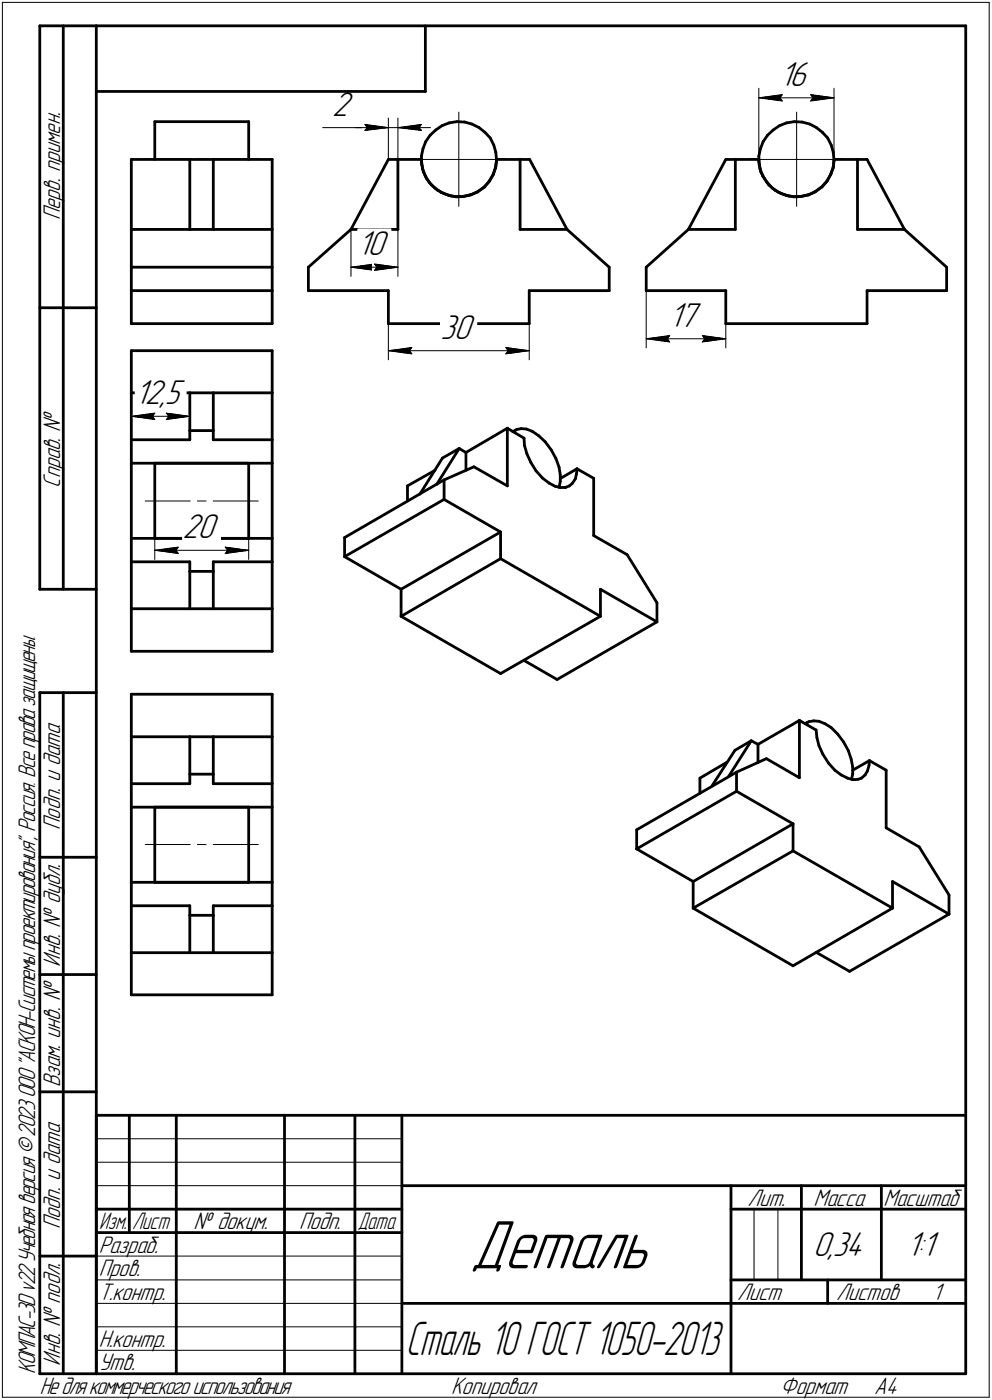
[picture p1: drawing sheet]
<svg xmlns="http://www.w3.org/2000/svg" width="211mm" height="298mm" viewBox="0 0 211 298" stroke-linecap="round" stroke-linejoin="round" font-family="sans-serif">
<g fill="none" stroke="#000" stroke-width=".59">
<path d="M8.5 5.5v120zM8.5 5.5h12zM13.5 5.5v120zM20.5 5.5v287zM20.5 5.5h185zM20.5 19.5h70zM90.5 5.5v14zM205.5 5.5v287zM27.9 34h12.5zM27.9 34v14.9zM32.9 25.9h20zM32.9 25.9v8.1z"/>
<path d="M40.4 34h5zM40.4 34v14.9zM45.4 34h12.5zM45.4 34v14.9zM52.9 25.9v8.1zM57.9 34v14.9zM82.6 34h2.1zM82.6 34l-7.9 14.9zM84.7 34h5zM84.7 34v14.9zM89.7 34.4l.2 1.6zM89.7 34v.4z"/>
<path d="M89.7 33.3v1.7zM89.7 35l.4 1.6zM89.9 36l.6 1.5zM90 31.7l-.3 1.6zM90.1 36.6l.7 1.4zM90.5 37.5l.9 1.4zM90.6 30.1l-.6 1.6zM90.8 38l1 1.4zM91.4 38.9l1.1 1.1zM91.5 28.8l-.9 1.3zM91.5 28.8l1.2-1.1zM91.8 39.4l1.2 1.1z"/>
<path d="M92.7 27.7l1.4-.9zM94.1 26.8l1.5-.6zM95.6 26.2l1.6-.3zM97.2 25.9l1.7 .1zM98.9 26l1.5 .4zM100.4 26.4l1.5 .8zM101.9 27.2l1.3 1zM103.2 28.2l1.1 1.2zM104.1 38.7l-1.1 1.2zM104.1 38.5l-1 1.3zM104.3 29.4l.8 1.5zM104.9 37.3l-.8 1.4z"/>
<path d="M105 37.1l-.9 1.4zM105.1 30.9l.4 1.5zM105.4 35.7l-.5 1.6zM105.5 35.6l-.5 1.5zM105.5 32.4l.2 1.7zM105.7 34h5zM105.7 34l-.2 1.6zM105.7 34.1l-.3 1.6zM110.7 34v14.9zM110.7 34h2zM112.7 34l7.9 14.9zM154.4 34h2.1z"/>
<path d="M154.4 34l-7.9 14.9zM156.5 34h5zM156.5 34v14.9zM161.5 34.4l.2 1.6zM161.5 34v.4zM161.5 33.3v1.7zM161.5 35l.4 1.6zM161.7 36l.6 1.5zM161.8 31.7l-.3 1.6zM161.9 36.6l.7 1.4zM162.3 37.5l.9 1.4zM162.4 30.1l-.6 1.6z"/>
<path d="M162.6 38l1 1.4zM163.2 38.9l1.1 1.1zM163.3 28.8l-.9 1.3zM163.3 28.8l1.2-1.1zM163.6 39.4l1.2 1.1zM164.5 27.7l1.4-.9zM165.9 26.8l1.5-.6zM167.4 26.2l1.6-.3zM169 25.9l1.7 .1zM170.7 26l1.6 .4zM172.3 26.4l1.4 .8zM173.7 27.2l1.3 1z"/>
<path d="M175 28.2l1.1 1.2zM175.9 38.7l-1.1 1.2zM176 38.5l-1.1 1.3zM176.1 29.4l.8 1.5zM176.7 37.3l-.8 1.4zM176.8 37.1l-.8 1.4zM176.9 30.9l.4 1.5zM177.3 35.6l-.5 1.5zM177.3 32.4l.2 1.7zM177.3 35.7l-.6 1.6zM177.5 34h5zM177.5 34l-.2 1.6z"/>
<path d="M177.5 34.1l-.2 1.6zM182.5 34v14.9zM182.5 34h2zM184.5 34l7.9 14.9zM27.9 56.9v5zM27.9 48.9h12.5zM27.9 56.9h30zM27.9 48.9v8zM40.4 48.9h5zM45.4 48.9h12.5zM57.9 56.9v5zM57.9 48.9v8z"/>
<path d="M65.6 56.9v5zM65.6 56.9l9.1-8zM74.7 48.9h10zM92.5 40l1.4 1zM93 40.5l1.5 .7zM93.9 41l1.5 .6zM94.5 41.2l1.5 .5zM95.4 41.6l1.6 .3zM96 41.7l1.6 .2zM97 41.9l1.7-.1zM97.6 41.9l.9-.1zM98.5 41.8l1.6-.3z"/>
<path d="M98.7 41.8l1.5-.3zM100.1 41.5l1.5-.6zM100.2 41.5l1.6-.8zM101.6 40.9l1.4-1zM101.8 40.7l1.3-.9zM110.7 48.9h9.9zM120.6 48.9l9 8zM129.6 56.9v5zM137.5 56.9v5zM137.5 56.9l9-8zM146.5 48.9h10zM164.3 40l1.4 1z"/>
<path d="M164.8 40.5l1.5 .7zM165.7 41l1.5 .6zM166.3 41.2l1.5 .5zM167.2 41.6l1.6 .3zM167.8 41.7l1.7 .2zM168.8 41.9l1.7-.1zM169.5 41.9l.8-.1zM170.3 41.8l1.7-.3zM170.5 41.8l1.6-.3zM172 41.5l1.4-.6zM172.1 41.5l1.5-.8zM173.4 40.9l1.4-1z"/>
<path d="M173.6 40.7l1.3-.9zM182.5 48.9h9.9zM192.4 48.9l9 8zM201.4 56.9v5zM8.5 65.5h12zM27.9 61.9h30zM27.9 68.9h30zM27.9 61.9v7zM27.9 74.7v9zM27.9 74.7h30zM57.9 61.9v7zM57.9 74.7v9z"/>
<path d="M65.6 61.9h17zM82.6 61.9v7zM82.6 68.9h30zM112.6 61.9h17zM112.6 61.9v7zM137.5 61.9h16.9zM154.4 61.9v7zM154.4 68.9h30.1zM184.5 61.9h16.9zM184.5 61.9v7zM27.9 83.7v9.9zM27.9 83.7h12.5z"/>
<path d="M27.9 93.6h12.5zM27.9 93.6v5zM27.9 98.6v16zM27.9 98.6h30zM32.9 98.6h20zM32.9 98.6v16zM40.4 91.7v1.9zM40.4 91.7h5zM40.4 83.7v8zM40.4 83.7h5zM45.4 83.7h12.5zM45.4 93.6h12.5z"/>
<path d="M45.4 91.7v1.9zM45.4 83.7v8zM52.9 98.6v16zM57.9 83.7v9.9zM57.9 93.6v5zM57.9 98.6v16zM94.1 97.5l3.6-2zM94.1 97.5l-4.8 7.7zM97.7 95.5l1.4 .9zM97.7 95.5l-4.8 7.7zM99.1 96.4l8.8-5.2zM99.1 96.4v3.8z"/>
<path d="M100.8 99.4l7.1 4.1zM107.9 91.2v12.3zM107.9 91.2l3.6 2.1zM109.1 91.9l.5-.3zM109.2 91.9l.4-.3zM109.6 91.6l.4-.2zM110 91.4l.9-.1zM110.9 91.3l1.1 .1zM111.5 93.3l.1 1.5zM111.6 94.8l.5 1.8zM112 91.4l1.3 .5zM112.1 96.6l.8 1.9z"/>
<path d="M112.9 98.5l1.1 1.7zM113.3 91.9l1.3 .9zM114.6 92.8l1.4 1.3zM116 94.1l1.3 1.7zM117.3 95.8l1 1.8zM118.3 97.6l.7 1.9zM119 99.5l.2 1.6zM122.8 99.8l3.5 2.1zM122.8 99.8l-.1 1zM27.9 119.6v10zM27.9 119.6h12.5zM27.9 114.6v5z"/>
<path d="M27.9 114.6h30zM32.9 114.6h20zM40.4 119.6v2.1zM45.4 119.6h12.5zM45.4 119.6v2.1zM57.9 119.6v10zM57.9 114.6v5zM73.3 118.5l12 7zM73.3 118.5l21.2-12.2zM73.3 114.5v4zM73.3 114.5l21.2-12.3zM86.7 103.5l5.8-3.3z"/>
<path d="M86.7 103.5v3.2zM94.5 102.2v4.1zM94.5 106.3l12 7zM94.5 102.2l6.3-2.8zM106.5 113.3v5.7zM106.5 119l21.3 12.2zM114 100.2l1.4 1.6zM115.4 101.8l1.4 1.1zM116.8 102.9l1.3 .6zM118.1 103.5l1.2 .3zM119.2 102.5l-.2 1.3zM119.2 101.1v1.4z"/>
<path d="M119.3 101.9l3.5-2.1zM119.3 103.8h1zM120.3 103.8l.9-.3zM121.2 103.5l.6-.6zM122.4 101.9l-.6 1zM122.7 100.8l-.3 1.1zM126.3 114l7.1 4.1zM126.3 101.9v12.1zM133.4 118.1l6.4 10.3zM8.5 125.5h12zM27.9 129.6h12.5zM27.9 138.7h30z"/>
<path d="M27.9 129.6v9.1zM40.4 129.6h5zM40.4 121.7h5zM40.4 121.7v7.9zM45.4 129.6h12.5zM45.4 121.7v7.9zM57.9 129.6v9.1zM85.3 125.5l21.2-12.2zM85.3 131.2l21.2 12.2zM85.3 131.2l21.2-12.2zM85.3 125.5v5.7zM127.8 125.5l12 6.9z"/>
<path d="M127.8 125.5v5.7zM139.8 128.4v4zM8.5 147.5v145zM8.5 147.5h12zM13.5 147.5v145zM27.9 156.9v10zM27.9 156.9h12.5zM27.9 147.8v9.1zM27.9 147.8h30zM40.4 156.9v7.9zM40.4 156.9h5zM45.4 156.9h12.5z"/>
<path d="M45.4 156.9v7.9zM57.9 156.9v10zM57.9 147.8v9.1zM106.5 143.4l21.3-12.2zM111.5 140.6l7 4.1zM118.5 144.7l21.3-12.3zM156.4 159.8l3.5-2.1zM156.4 159.8l-4.9 7.6zM159.9 157.7l1.4 .8zM159.9 157.7l-4.9 7.7zM161.3 158.5l8.8-5.1zM161.3 158.5v3.9z"/>
<path d="M170.1 153.4v12.2zM170.1 153.4l3.6 2zM171.4 154.1l.4-.3zM171.8 153.8l.3-.1zM172.1 153.7l1-.2zM173.1 153.5l1.1 .1zM173.7 155.4l.1 1.7zM173.8 157.1l.4 1.6zM174.2 158.7l.9 1.9zM174.2 153.6l1.3 .5zM175.5 154.1l1.4 .8zM176.9 154.9l1.3 1.4z"/>
<path d="M178.2 156.3l1.3 1.7zM179.5 158l1 1.9zM180.5 159.9l.6 1.7zM27.9 166.9h12.5zM27.9 166.9v5zM27.9 171.9v16zM27.9 171.9h30zM32.9 171.9h20zM32.9 171.9v16zM40.4 164.8v2.1zM40.4 164.8h5zM45.4 166.9h12.5z"/>
<path d="M45.4 164.8v2.1zM52.9 171.9v16zM57.9 166.9v5zM57.9 171.9v16zM135.5 176.7v4.1zM135.5 176.7l21.2-12.3zM148.9 165.7l5.8-3.4zM148.9 165.7v3.2zM156.7 164.4v4.1zM156.7 168.5l12 6.9zM156.7 164.4l6.4-2.9zM163.1 161.5l7 4.1z"/>
<path d="M168.7 175.4v5.8zM175.1 160.6l1.2 1.9zM176.3 162.5l1.3 1.5zM177.6 164l1.4 1zM179 165l1.3 .7zM180.3 165.7l1.2 .3zM181.1 161.6l.3 1.7zM181.4 164l3.6-2zM181.4 164.8l-.2 1.1zM181.4 163.3v1.5zM181.5 166l1-.1zM182.5 165.9l.8-.2z"/>
<path d="M183.3 165.7l.8-.7zM184.6 164.2l-.5 .8zM184.9 163l-.3 1.2zM185 162l3.6 2zM185 162l-.1 1zM188.6 176.3l7 4zM188.6 164v12.3zM8.5 182.5h12zM27.9 192.9v10zM27.9 192.9h12.5zM27.9 187.9v5zM27.9 187.9h30z"/>
<path d="M32.9 187.9h20zM40.4 192.9v2zM40.4 194.9h5zM40.4 194.9v8zM45.4 192.9h12.5zM45.4 192.9v2zM45.4 194.9v8zM57.9 192.9v10zM57.9 187.9v5zM135.5 180.8l12 6.9zM135.5 180.8l21.2-12.3zM147.5 187.7l21.2-12.3z"/>
<path d="M147.5 193.4l21.2 12.3zM147.5 193.4l21.2-12.2zM147.5 187.7v5.7zM168.7 181.2l21.2 12.2zM189.9 187.7l12 6.9zM189.9 187.7v5.7zM195.6 180.3l6.3 10.3zM201.9 190.6v4zM8.5 207.5h12zM27.9 202.9h12.5zM27.9 211.8h30zM27.9 202.9v8.9z"/>
<path d="M40.4 202.9h5zM45.4 202.9h12.5zM57.9 202.9v8.9zM168.7 205.7l21.2-12.3zM173.7 202.8l7.1 4zM180.8 206.8l21.1-12.2zM8.5 232.5h12zM20.5 237.5h185zM20.5 237.5v55zM27.5 237.5v25zM37.5 237.5v55zM60.5 237.5v55z"/>
<path d="M75.5 237.5v55zM85.5 237.5v55zM20.5 257.5h65zM85.5 252.5h120zM155.5 252.5v40zM155.5 257.5h15zM170.5 252.5v20zM170.5 257.5h35zM187.5 252.5v20zM8.5 267.5h12zM20.5 262.5h65zM85.5 277.5h70z"/>
<path d="M155.5 277.5h50zM155.5 272.5h50zM176.1 272.5v5zM8.5 292.5h12zM20.5 292.5h185z"/>
</g>
<g fill="none" stroke="#000" stroke-width=".21">
<path d="M.5 .5v297zM.5 .5h210zM161.5 18.8v15.2zM177.5 18.8v15.2zM210.5 .5v297zM30.9 34h9.6zM42 34h1.9zM45.4 34h9.5zM68.7 27.2h8.9zM75.6 27.2h7zM77.6 27.2h5zM77.6 26.5l5 .7z"/>
<path d="M77.6 26.5l.5 .7zM77.6 27.8l5-.6zM78.1 27.2l-.5 .6zM82.6 25.1v8.9zM82.6 27.2h2.1zM84.7 25.1v8.9zM84.7 27.2l5 .6zM84.7 27.2l5-.7zM84.7 27.2h6.9zM87.6 34h10zM89.2 27.2l.5 .6zM89.7 26.5l-.5 .7z"/>
<path d="M97.6 34h10zM97.6 34v9.9zM97.6 23.9v10.1zM159.4 34h10.1zM161.5 20.8l5-.6zM161.5 20.8l5 .7zM161.5 20.8h16zM165.9 20.8l.6 .7zM166.5 20.2l-.6 .6zM169.5 34h10zM169.5 34v9.9zM169.5 23.9v10.1z"/>
<path d="M172.5 21.5l5-.7zM172.5 20.2l.5 .6zM172.5 20.2l5 .6zM173 20.8l-.5 .7zM74.7 48.9v9.9zM74.7 56.9l5-.7zM74.7 56.9l5 .7zM74.7 56.9h10zM79.2 56.9l.5 .7zM79.7 56.2l-.5 .7zM79.7 57.6l5-.7zM79.7 56.2l.5 .7z"/>
<path d="M79.7 56.2l5 .7zM80.2 56.9l-.5 .7zM84.7 48.9v9.9zM82.6 68.9v7.7zM82.6 74.7l5-.7zM82.6 74.7l5 .7zM82.6 74.7h30zM87.1 74.7l.5 .7zM87.6 74l-.5 .7zM107.6 75.4l5-.7zM107.6 74l.5 .7zM107.6 74l5 .7z"/>
<path d="M108.1 74.7l-.5 .7zM112.6 68.9v7.7zM137.5 61.9v12.2zM137.5 72.1l5-.6zM137.5 72.1l5 .7zM137.5 72.1h16.9zM142 72.1l.5 .7zM142.5 71.5l-.5 .6zM149.4 72.8l5-.7zM149.4 71.5l.5 .6zM149.4 71.5l5 .6zM149.9 72.1l-.5 .7z"/>
<path d="M154.4 61.9v12.2zM27.9 86.7v6.9zM27.9 88.6l5-.6zM27.9 88.6l5 .7zM27.9 88.6h12.5zM32.4 88.6l.5 .7zM32.9 88l-.5 .6zM35.4 89.3l5-.7zM35.4 88l.5 .6zM35.4 88l5 .6zM35.9 88.6l-.5 .7zM40.4 86.7v6.9z"/>
<path d="M30.9 106.7h9.6zM32.9 114.6v4.5zM32.9 117.2l5-.7zM32.9 117.2l5 .7zM32.9 117.2h20zM37.4 117.2l.5 .7zM37.9 116.5l-.5 .7zM42 106.7h1.9zM45.4 106.7h9.5zM47.9 117.9l5-.7zM47.9 116.5l.5 .7zM47.9 116.5l5 .7z"/>
<path d="M48.4 117.2l-.5 .7zM52.9 114.6v4.5zM30.9 179.8h9.6zM42 179.8h1.9zM45.4 179.8h9.5zM20.5 247.5h65zM20.5 252.5h65zM20.5 242.5h65zM160.4 257.5v15zM165.5 257.5v15zM20.5 267.5h65zM20.5 272.5h65z"/>
<path d="M20.5 277.5h65zM.5 297.5h210zM20.5 282.5h65zM20.5 287.5h65z"/>
</g>
<g fill="#fff" stroke="#fff" stroke-width=".21">
<path d="M93.7 66.5h7.8zM93.7 66.6h7.8zM93.7 66.7h7.8zM93.7 66.8h7.8zM93.7 66.9h7.8zM93.7 67h7.8zM93.7 67.1h7.8zM93.7 67.1h7.8zM93.7 67.2h7.8zM93.7 67.3h7.8zM93.7 67.4h7.8zM93.7 67.5h7.8zM93.7 67.6h7.8zM93.7 67.6h7.8zM93.7 67.7h7.8zM93.7 67.8h7.8zM93.7 67.9h7.8zM93.7 68h7.8zM93.7 68.1h7.8zM93.7 68.2h7.8zM93.7 68.2h7.8zM93.7 68.3h7.8zM93.7 68.4h7.8zM93.7 68.5h7.8zM93.7 68.6h7.8zM93.7 68.7h7.8zM93.7 68.7h7.8zM93.7 68.8h7.8zM93.7 68.9h7.8zM93.7 69h7.8zM93.7 69.1h7.8zM93.7 69.2h7.8zM93.7 69.3h7.8zM93.7 69.3h7.8zM93.7 69.4h7.8zM93.7 69.5h7.8zM93.7 69.6h7.8zM93.7 69.7h7.8zM93.7 69.8h7.8zM93.7 69.8h7.8zM93.7 69.9h7.8zM93.7 70h7.8zM93.7 70.1h7.8zM93.7 70.2h7.8zM93.7 70.3h7.8zM93.7 70.4h7.8zM93.7 70.4h7.8zM93.7 70.5h7.8zM93.7 70.6h7.8zM93.7 70.7h7.8zM93.7 70.8h7.8zM93.7 70.9h7.8zM93.7 71h7.8zM93.7 71h7.8zM93.7 71.1h7.8zM93.7 71.2h7.8zM93.7 71.3h7.8zM93.7 71.4h7.8zM93.7 71.5h7.8zM93.7 71.5h7.8zM93.7 71.6h7.8zM93.7 71.7h7.8zM93.7 71.8h7.8zM93.7 71.9h7.8zM93.7 72h7.8zM93.7 72.1h7.8zM93.7 72.1h7.8zM93.7 72.2h7.8zM93.7 72.3h7.8zM93.7 72.4h7.8zM93.7 72.5h7.8zM93.7 72.6h7.8zM93.7 72.6h7.8zM93.7 72.7h7.8zM93.7 72.8h7.8zM93.7 72.9h7.8zM93.7 73h7.8zM93.7 73.1h7.8zM93.7 73.2h7.8zM93.7 73.2h7.8zM93.7 73.3h7.8zM93.7 73.4h7.8zM93.7 73.5h7.8zM93.7 73.6h7.8z"/>
<path d="M87.5 73.5h.6zM87 73.6h1.1zM86.3 73.7h1.8zM85.7 73.7h2.4zM85.1 73.8h3zM84.4 73.9h3.7zM84.2 74h3.9zM84.1 74.1h4zM83.8 74.2h4.3zM83.7 74.3h4.4zM83.5 74.3h4.6zM83.2 74.4h4.9zM83.1 74.5h5zM82.9 74.6h5.2zM82.6 74.7h5.5zM82.9 74.8h5.2zM83.1 74.8h5zM83.2 74.9h4.9zM83.5 75h4.6zM83.7 75.1h4.4zM83.8 75.2h4.3zM84.1 75.3h4zM84.2 75.4h3.9zM84.4 75.4h3.7zM85.2 75.5h2.9zM85.9 75.6h2.2zM86.7 75.7h1.4zM87.5 75.8h.6z"/>
<path d="M107.2 73.5h.7zM107.2 73.6h1.3zM107.2 73.7h1.9zM107.2 73.7h2.4zM107.2 73.8h3zM107.2 73.9h3.6zM107.2 74h3.9zM107.2 74.1h4.1zM107.2 74.2h4.2zM107.2 74.3h4.5zM107.2 74.3h4.6zM107.2 74.4h4.8zM107.2 74.5h5.1zM107.2 74.6h5.2zM107.2 74.7h5.4zM107.2 74.8h5.2zM107.2 74.8h5.1zM107.2 74.9h4.8zM107.2 75h4.6zM107.2 75.1h4.5zM107.2 75.2h4.2zM107.2 75.3h4.1zM107.2 75.4h3.9zM107.2 75.4h3.6zM107.2 75.5h3zM107.2 75.6h2.2zM107.2 75.7h1.5zM107.2 75.8h.7z"/>
<path d="M76.1 48.8h7.1zM76.1 48.9h7.1zM76.1 48.9h7.1zM76.1 49h7.1zM76.1 49.1h7.1zM76.1 49.2h7.1zM76.1 49.3h7.1zM76.1 49.4h7.1zM76.1 49.4h7.1zM76.1 49.5h7.1zM76.1 49.6h7.1zM76.1 49.7h7.1zM76.1 49.8h7.1zM76.1 49.9h7.1zM76.1 50h7.1zM76.1 50h7.1zM76.1 50.1h7.1zM76.1 50.2h7.1zM76.1 50.3h7.1zM76.1 50.4h7.1zM76.1 50.5h7.1zM76.1 50.5h7.1zM76.1 50.6h7.1zM76.1 50.7h7.1zM76.1 50.8h7.1zM76.1 50.9h7.1zM76.1 51h7.1zM76.1 51.1h7.1zM76.1 51.1h7.1zM76.1 51.2h7.1zM76.1 51.3h7.1zM76.1 51.4h7.1zM76.1 51.5h7.1zM76.1 51.6h7.1zM76.1 51.6h7.1zM76.1 51.7h7.1zM76.1 51.8h7.1zM76.1 51.9h7.1zM76.1 52h7.1zM76.1 52.1h7.1zM76.1 52.2h7.1zM76.1 52.2h7.1zM76.1 52.3h7.1zM76.1 52.4h7.1zM76.1 52.5h7.1zM76.1 52.6h7.1zM76.1 52.7h7.1zM76.1 52.7h7.1zM76.1 52.8h7.1zM76.1 52.9h7.1zM76.1 53h7.1zM76.1 53.1h7.1zM76.1 53.2h7.1zM76.1 53.3h7.1zM76.1 53.3h7.1zM76.1 53.4h7.1zM76.1 53.5h7.1zM76.1 53.6h7.1zM76.1 53.7h7.1zM76.1 53.8h7.1zM76.1 53.8h7.1zM76.1 53.9h7.1zM76.1 54h7.1zM76.1 54.1h7.1zM76.1 54.2h7.1zM76.1 54.3h7.1zM76.1 54.4h7.1zM76.1 54.4h7.1zM76.1 54.5h7.1zM76.1 54.6h7.1zM76.1 54.7h7.1zM76.1 54.8h7.1zM76.1 54.9h7.1zM76.1 54.9h7.1zM76.1 55h7.1zM76.1 55.1h7.1zM76.1 55.2h7.1zM76.1 55.3h7.1zM76.1 55.4h7.1zM76.1 55.5h7.1zM76.1 55.5h7.1zM76.1 55.6h7.1zM76.1 55.7h7.1zM76.1 55.8h7.1z"/>
<path d="M79.6 55.7h.6zM79 55.8h1.2zM78.3 55.9h1.9zM77.7 56h2.5zM77.1 56h3.1zM76.5 56.1h3.7zM76.3 56.2h3.9zM76.1 56.3h4.1zM75.9 56.4h4.3zM75.7 56.5h4.5zM75.5 56.6h4.7zM75.3 56.6h4.9zM75.1 56.7h5.1zM74.9 56.8h5.3zM74.7 56.9h5.5zM74.9 57h5.3zM75.1 57.1h5.1zM75.3 57.1h4.9zM75.5 57.2h4.7zM75.7 57.3h4.5zM75.9 57.4h4.3zM76.1 57.5h4.1zM76.3 57.6h3.9zM76.5 57.7h3.7zM77.2 57.7h3zM78 57.8h2.2zM78.7 57.9h1.5zM79.5 58h.7z"/>
<path d="M79.2 55.7h.6zM79.2 55.8h1.2zM79.2 55.9h1.8zM79.2 56h2.5zM79.2 56h3.1zM79.2 56.1h3.7zM79.2 56.2h3.9zM79.2 56.3h4.1zM79.2 56.4h4.3zM79.2 56.5h4.5zM79.2 56.6h4.7zM79.2 56.6h4.9zM79.2 56.7h5.1zM79.2 56.8h5.3zM79.2 56.9h5.5zM79.2 57h5.3zM79.2 57.1h5.1zM79.2 57.1h4.9zM79.2 57.2h4.7zM79.2 57.3h4.5zM79.2 57.4h4.3zM79.2 57.5h4.1zM79.2 57.6h3.9zM79.2 57.7h3.7zM79.2 57.7h3zM79.2 57.8h2.2zM79.2 57.9h1.5zM79.2 58h.7z"/>
<path d="M70.6 19h5zM70.6 19h5zM70.6 19.1h5zM70.6 19.2h5zM70.6 19.3h5zM70.6 19.4h5zM70.6 19.5h5zM70.6 19.6h5zM70.6 19.6h5zM70.6 19.7h5zM70.6 19.8h5zM70.6 19.9h5zM70.6 20h5zM70.6 20.1h5zM70.6 20.2h5zM70.6 20.2h5zM70.6 20.3h5zM70.6 20.4h5zM70.6 20.5h5zM70.6 20.6h5zM70.6 20.7h5zM70.6 20.7h5zM70.6 20.8h5zM70.6 20.9h5zM70.6 21h5zM70.6 21.1h5zM70.6 21.2h5zM70.6 21.3h5zM70.6 21.3h5zM70.6 21.4h5zM70.6 21.5h5zM70.6 21.6h5zM70.6 21.7h5zM70.6 21.8h5zM70.6 21.8h5zM70.6 21.9h5zM70.6 22h5zM70.6 22.1h5zM70.6 22.2h5zM70.6 22.3h5zM70.6 22.4h5zM70.6 22.4h5zM70.6 22.5h5zM70.6 22.6h5zM70.6 22.7h5zM70.6 22.8h5zM70.6 22.9h5zM70.6 22.9h5zM70.6 23h5zM70.6 23.1h5zM70.6 23.2h5zM70.6 23.3h5zM70.6 23.4h5zM70.6 23.5h5zM70.6 23.5h5zM70.6 23.6h5zM70.6 23.7h5zM70.6 23.8h5zM70.6 23.9h5zM70.6 24h5zM70.6 24h5zM70.6 24.1h5zM70.6 24.2h5zM70.6 24.3h5zM70.6 24.4h5zM70.6 24.5h5zM70.6 24.6h5zM70.6 24.6h5zM70.6 24.7h5zM70.6 24.8h5zM70.6 24.9h5zM70.6 25h5zM70.6 25.1h5zM70.6 25.1h5zM70.6 25.2h5zM70.6 25.3h5zM70.6 25.4h5zM70.6 25.5h5zM70.6 25.6h5zM70.6 25.7h5zM70.6 25.7h5zM70.6 25.8h5zM70.6 25.9h5zM70.6 26h5zM70.6 26.1h5z"/>
<path d="M77.1 26h.7zM77.1 26.1h1.3zM77.1 26.2h1.9zM77.1 26.2h2.6zM77.1 26.3h3.2zM77.1 26.4h3.8zM77.1 26.5h4zM77.1 26.6h4.2zM77.1 26.7h4.3zM77.1 26.8h4.6zM77.1 26.8h4.8zM77.1 26.9h4.9zM77.1 27h5.2zM77.1 27.1h5.4zM77.1 27.2h5.5zM77.1 27.3h5.4zM77.1 27.3h5.1zM77.1 27.4h4.9zM77.1 27.5h4.7zM77.1 27.6h4.4zM77.1 27.7h4.3zM77.1 27.8h4zM77.1 27.9h3.8zM77.1 27.9h3.2zM77.1 28h2.6zM77.1 28.1h1.9zM77.1 28.2h1.3zM77.1 28.3h.7z"/>
<path d="M89.6 26h.6zM89 26.1h1.2zM88.3 26.2h1.9zM87.7 26.2h2.5zM87.1 26.3h3.1zM86.4 26.4h3.8zM86.3 26.5h3.9zM86.1 26.6h4.1zM85.9 26.7h4.3zM85.7 26.8h4.5zM85.5 26.8h4.7zM85.3 26.9h4.9zM85.1 27h5.1zM84.9 27.1h5.3zM84.7 27.2h5.5zM84.9 27.3h5.3zM85.2 27.3h5zM85.3 27.4h4.9zM85.6 27.5h4.6zM85.9 27.6h4.3zM86 27.7h4.2zM86.3 27.8h3.9zM86.4 27.9h3.8zM87.1 27.9h3.1zM87.7 28h2.5zM88.3 28.1h1.9zM89 28.2h1.2zM89.6 28.3h.6z"/>
<path d="M38.9 109.1h8.1zM38.9 109.1h8.1zM38.9 109.2h8.1zM38.9 109.3h8.1zM38.9 109.4h8.1zM38.9 109.5h8.1zM38.9 109.6h8.1zM38.9 109.6h8.1zM38.9 109.7h8.1zM38.9 109.8h8.1zM38.9 109.9h8.1zM38.9 110h8.1zM38.9 110.1h8.1zM38.9 110.2h8.1zM38.9 110.2h8.1zM38.9 110.3h8.1zM38.9 110.4h8.1zM38.9 110.5h8.1zM38.9 110.6h8.1zM38.9 110.7h8.1zM38.9 110.7h8.1zM38.9 110.8h8.1zM38.9 110.9h8.1zM38.9 111h8.1zM38.9 111.1h8.1zM38.9 111.2h8.1zM38.9 111.3h8.1zM38.9 111.3h8.1zM38.9 111.4h8.1zM38.9 111.5h8.1zM38.9 111.6h8.1zM38.9 111.7h8.1zM38.9 111.8h8.1zM38.9 111.8h8.1zM38.9 111.9h8.1zM38.9 112h8.1zM38.9 112.1h8.1zM38.9 112.2h8.1zM38.9 112.3h8.1zM38.9 112.4h8.1zM38.9 112.4h8.1zM38.9 112.5h8.1zM38.9 112.6h8.1zM38.9 112.7h8.1zM38.9 112.8h8.1zM38.9 112.9h8.1zM38.9 112.9h8.1zM38.9 113h8.1zM38.9 113.1h8.1zM38.9 113.2h8.1zM38.9 113.3h8.1zM38.9 113.4h8.1zM38.9 113.5h8.1zM38.9 113.5h8.1zM38.9 113.6h8.1zM38.9 113.7h8.1zM38.9 113.8h8.1zM38.9 113.9h8.1zM38.9 114h8.1zM38.9 114h8.1zM38.9 114.1h8.1zM38.9 114.2h8.1zM38.9 114.3h8.1zM38.9 114.4h8.1zM38.9 114.5h8.1zM38.9 114.6h8.1zM38.9 114.6h8.1zM38.9 114.7h8.1zM38.9 114.8h8.1zM38.9 114.9h8.1zM38.9 115h8.1zM38.9 115.1h8.1zM38.9 115.1h8.1zM38.9 115.2h8.1zM38.9 115.3h8.1zM38.9 115.4h8.1zM38.9 115.5h8.1zM38.9 115.6h8.1zM38.9 115.7h8.1zM38.9 115.7h8.1zM38.9 115.8h8.1zM38.9 115.9h8.1zM38.9 116h8.1zM38.9 116.1h8.1z"/>
<path d="M37.8 116h.6zM37.3 116.1h1.1zM36.6 116.2h1.8zM36 116.2h2.4zM35.4 116.3h3zM34.7 116.4h3.7zM34.5 116.5h3.9zM34.4 116.6h4zM34.1 116.7h4.3zM34 116.8h4.4zM33.8 116.8h4.6zM33.5 116.9h4.9zM33.4 117h5zM33.2 117.1h5.2zM32.9 117.2h5.5zM33.2 117.3h5.2zM33.4 117.3h5zM33.6 117.4h4.8zM33.9 117.5h4.5zM34.1 117.6h4.3zM34.3 117.7h4.1zM34.5 117.8h3.9zM34.7 117.9h3.7zM35.4 117.9h3zM36 118h2.4zM36.6 118.1h1.8zM37.3 118.2h1.1zM37.8 118.3h.6z"/>
<path d="M47.4 116h.7zM47.4 116.1h1.3zM47.4 116.2h1.9zM47.4 116.2h2.6zM47.4 116.3h3.1zM47.4 116.4h3.7zM47.4 116.5h4zM47.4 116.6h4.2zM47.4 116.7h4.3zM47.4 116.8h4.6zM47.4 116.8h4.8zM47.4 116.9h4.9zM47.4 117h5.2zM47.4 117.1h5.3zM47.4 117.2h5.5zM47.4 117.3h5.3zM47.4 117.3h5.1zM47.4 117.4h4.9zM47.4 117.5h4.7zM47.4 117.6h4.4zM47.4 117.7h4.2zM47.4 117.8h4zM47.4 117.9h3.7zM47.4 117.9h3.1zM47.4 118h2.6zM47.4 118.1h1.9zM47.4 118.2h1.3zM47.4 118.3h.7z"/>
<path d="M28.7 80.5h10.9zM28.7 80.6h10.9zM28.7 80.7h10.9zM28.7 80.8h10.9zM28.7 80.9h10.9zM28.7 80.9h10.9zM28.7 81h10.9zM28.7 81.1h10.9zM28.7 81.2h10.9zM28.7 81.3h10.9zM28.7 81.4h10.9zM28.7 81.4h10.9zM28.7 81.5h10.9zM28.7 81.6h10.9zM28.7 81.7h10.9zM28.7 81.8h10.9zM28.7 81.9h10.9zM28.7 82h10.9zM28.7 82h10.9zM28.7 82.1h10.9zM28.7 82.2h10.9zM28.7 82.3h10.9zM28.7 82.4h10.9zM28.7 82.5h10.9zM28.7 82.5h10.9zM28.7 82.6h10.9zM28.7 82.7h10.9zM28.7 82.8h10.9zM28.7 82.9h10.9zM28.7 83h10.9zM28.7 83.1h10.9zM28.7 83.1h10.9zM28.7 83.2h10.9zM28.7 83.3h10.9zM28.7 83.4h10.9zM28.7 83.5h10.9zM28.7 83.6h10.9zM28.7 83.7h10.9zM28.7 83.7h10.9zM28.7 83.8h10.9zM28.7 83.9h10.9zM28.7 84h10.9zM28.7 84.1h10.9zM28.7 84.2h10.9zM28.7 84.2h10.9zM28.7 84.3h10.9zM28.7 84.4h10.9zM28.7 84.5h10.9zM28.7 84.6h10.9zM28.7 84.7h10.9zM28.7 84.8h10.9zM28.7 84.8h10.9zM28.7 84.9h10.9zM28.7 85h10.9zM28.7 85.1h10.9zM28.7 85.2h10.9zM28.7 85.3h10.9zM28.7 85.3h10.9zM28.7 85.4h10.9zM28.7 85.5h10.9zM28.7 85.6h10.9zM28.7 85.7h10.9zM28.7 85.8h10.9zM28.7 85.9h10.9zM28.7 85.9h10.9zM28.7 86h10.9zM28.7 86.1h10.9zM28.7 86.2h10.9zM28.7 86.3h10.9zM28.7 86.4h10.9zM28.7 86.4h10.9zM28.7 86.5h10.9zM28.7 86.6h10.9zM28.7 86.7h10.9zM28.7 86.8h10.9zM28.7 86.9h10.9zM28.7 87h10.9zM28.7 87h10.9zM28.7 87.1h10.9zM28.7 87.2h10.9zM28.7 87.3h10.9zM28.7 87.4h10.9zM28.7 87.5h10.9zM28.7 87.5h10.9z"/>
<path d="M32.8 87.5h.6zM32 87.6h1.4zM31.2 87.7h2.2zM30.5 87.8h2.9zM29.7 87.9h3.7zM29.5 88h3.9zM29.4 88.1h4zM29.1 88.1h4.3zM29 88.2h4.4zM28.8 88.3h4.6zM28.5 88.4h4.9zM28.4 88.5h5zM28.2 88.6h5.2zM27.9 88.6h5.5zM28.2 88.7h5.2zM28.4 88.8h5zM28.5 88.9h4.9zM28.8 89h4.6zM29 89.1h4.4zM29.1 89.2h4.3zM29.4 89.2h4zM29.5 89.3h3.9zM29.7 89.4h3.7zM30.4 89.5h3zM31 89.6h2.4zM31.6 89.7h1.8zM32.3 89.7h1.1zM32.9 89.8h.5z"/>
<path d="M34.9 87.5h.7zM34.9 87.6h1.5zM34.9 87.7h2.3zM34.9 87.8h3zM34.9 87.9h3.7zM34.9 88h4zM34.9 88.1h4.1zM34.9 88.1h4.3zM34.9 88.2h4.6zM34.9 88.3h4.7zM34.9 88.4h4.9zM34.9 88.5h5.1zM34.9 88.6h5.3zM34.9 88.6h5.5zM34.9 88.7h5.3zM34.9 88.8h5.1zM34.9 88.9h4.9zM34.9 89h4.7zM34.9 89.1h4.6zM34.9 89.2h4.3zM34.9 89.2h4.1zM34.9 89.3h4zM34.9 89.4h3.7zM34.9 89.5h3.1zM34.9 89.6h2.5zM34.9 89.7h1.8zM34.9 89.7h1.3zM34.9 89.8h.7z"/>
<path d="M165.9 12.7h7.2zM165.9 12.8h7.2zM165.9 12.9h7.2zM165.9 13h7.2zM165.9 13h7.2zM165.9 13.1h7.2zM165.9 13.2h7.2zM165.9 13.3h7.2zM165.9 13.4h7.2zM165.9 13.5h7.2zM165.9 13.5h7.2zM165.9 13.6h7.2zM165.9 13.7h7.2zM165.9 13.8h7.2zM165.9 13.9h7.2zM165.9 14h7.2zM165.9 14.1h7.2zM165.9 14.1h7.2zM165.9 14.2h7.2zM165.9 14.3h7.2zM165.9 14.4h7.2zM165.9 14.5h7.2zM165.9 14.6h7.2zM165.9 14.6h7.2zM165.9 14.7h7.2zM165.9 14.8h7.2zM165.9 14.9h7.2zM165.9 15h7.2zM165.9 15.1h7.2zM165.9 15.2h7.2zM165.9 15.2h7.2zM165.9 15.3h7.2zM165.9 15.4h7.2zM165.9 15.5h7.2zM165.9 15.6h7.2zM165.9 15.7h7.2zM165.9 15.7h7.2zM165.9 15.8h7.2zM165.9 15.9h7.2zM165.9 16h7.2zM165.9 16.1h7.2zM165.9 16.2h7.2zM165.9 16.3h7.2zM165.9 16.3h7.2zM165.9 16.4h7.2zM165.9 16.5h7.2zM165.9 16.6h7.2zM165.9 16.7h7.2zM165.9 16.8h7.2zM165.9 16.8h7.2zM165.9 16.9h7.2zM165.9 17h7.2zM165.9 17.1h7.2zM165.9 17.2h7.2zM165.9 17.3h7.2zM165.9 17.4h7.2zM165.9 17.4h7.2zM165.9 17.5h7.2zM165.9 17.6h7.2zM165.9 17.7h7.2zM165.9 17.8h7.2zM165.9 17.9h7.2zM165.9 17.9h7.2zM165.9 18h7.2zM165.9 18.1h7.2zM165.9 18.2h7.2zM165.9 18.3h7.2zM165.9 18.4h7.2zM165.9 18.5h7.2zM165.9 18.5h7.2zM165.9 18.6h7.2zM165.9 18.7h7.2zM165.9 18.8h7.2zM165.9 18.9h7.2zM165.9 19h7.2zM165.9 19h7.2zM165.9 19.1h7.2zM165.9 19.2h7.2zM165.9 19.3h7.2zM165.9 19.4h7.2zM165.9 19.5h7.2zM165.9 19.6h7.2zM165.9 19.6h7.2zM165.9 19.7h7.2z"/>
<path d="M166.4 19.6h.6zM165.8 19.7h1.2zM165.1 19.8h1.9zM164.5 19.9h2.5zM163.9 20h3.1zM163.2 20.1h3.8zM163.1 20.2h3.9zM162.9 20.2h4.1zM162.6 20.3h4.4zM162.5 20.4h4.5zM162.3 20.5h4.7zM162.1 20.6h4.9zM161.9 20.7h5.1zM161.7 20.7h5.3zM161.5 20.8h5.5zM161.7 20.9h5.3zM161.9 21h5.1zM162.1 21.1h4.9zM162.3 21.2h4.7zM162.5 21.3h4.5zM162.6 21.3h4.4zM162.9 21.4h4.1zM163.1 21.5h3.9zM163.2 21.6h3.8zM164 21.7h3zM164.8 21.8h2.2zM165.5 21.8h1.5zM166.3 21.9h.7z"/>
<path d="M172 19.6h.6zM172 19.7h1.2zM172 19.8h1.8zM172 19.9h2.5zM172 20h3.1zM172 20.1h3.7zM172 20.2h3.9zM172 20.2h4.1zM172 20.3h4.3zM172 20.4h4.5zM172 20.5h4.7zM172 20.6h4.9zM172 20.7h5.1zM172 20.7h5.3zM172 20.8h5.5zM172 20.9h5.3zM172 21h5.1zM172 21.1h4.9zM172 21.2h4.7zM172 21.3h4.5zM172 21.3h4.3zM172 21.4h4.1zM172 21.5h3.9zM172 21.6h3.7zM172 21.7h3zM172 21.8h2.2zM172 21.8h1.5zM172 21.9h.7z"/>
<path d="M142.4 64h7.1zM142.4 64.1h7.1zM142.4 64.2h7.1zM142.4 64.3h7.1zM142.4 64.3h7.1zM142.4 64.4h7.1zM142.4 64.5h7.1zM142.4 64.6h7.1zM142.4 64.7h7.1zM142.4 64.8h7.1zM142.4 64.9h7.1zM142.4 64.9h7.1zM142.4 65h7.1zM142.4 65.1h7.1zM142.4 65.2h7.1zM142.4 65.3h7.1zM142.4 65.4h7.1zM142.4 65.4h7.1zM142.4 65.5h7.1zM142.4 65.6h7.1zM142.4 65.7h7.1zM142.4 65.8h7.1zM142.4 65.9h7.1zM142.4 66h7.1zM142.4 66h7.1zM142.4 66.1h7.1zM142.4 66.2h7.1zM142.4 66.3h7.1zM142.4 66.4h7.1zM142.4 66.5h7.1zM142.4 66.5h7.1zM142.4 66.6h7.1zM142.4 66.7h7.1zM142.4 66.8h7.1zM142.4 66.9h7.1zM142.4 67h7.1zM142.4 67.1h7.1zM142.4 67.1h7.1zM142.4 67.2h7.1zM142.4 67.3h7.1zM142.4 67.4h7.1zM142.4 67.5h7.1zM142.4 67.6h7.1zM142.4 67.6h7.1zM142.4 67.7h7.1zM142.4 67.8h7.1zM142.4 67.9h7.1zM142.4 68h7.1zM142.4 68.1h7.1zM142.4 68.2h7.1zM142.4 68.2h7.1zM142.4 68.3h7.1zM142.4 68.4h7.1zM142.4 68.5h7.1zM142.4 68.6h7.1zM142.4 68.7h7.1zM142.4 68.7h7.1zM142.4 68.8h7.1zM142.4 68.9h7.1zM142.4 69h7.1zM142.4 69.1h7.1zM142.4 69.2h7.1zM142.4 69.3h7.1zM142.4 69.3h7.1zM142.4 69.4h7.1zM142.4 69.5h7.1zM142.4 69.6h7.1zM142.4 69.7h7.1zM142.4 69.8h7.1zM142.4 69.8h7.1zM142.4 69.9h7.1zM142.4 70h7.1zM142.4 70.1h7.1zM142.4 70.2h7.1zM142.4 70.3h7.1zM142.4 70.4h7.1zM142.4 70.4h7.1zM142.4 70.5h7.1zM142.4 70.6h7.1zM142.4 70.7h7.1zM142.4 70.8h7.1zM142.4 70.9h7.1zM142.4 71h7.1zM142.4 71h7.1z"/>
<path d="M142.4 71h.6zM141.8 71h1.2zM141.1 71.1h1.9zM140.5 71.2h2.5zM140 71.3h3zM139.3 71.4h3.7zM139.1 71.5h3.9zM138.9 71.5h4.1zM138.7 71.6h4.3zM138.5 71.7h4.5zM138.3 71.8h4.7zM138.1 71.9h4.9zM137.9 72h5.1zM137.8 72.1h5.2zM137.5 72.1h5.5zM137.8 72.2h5.2zM137.9 72.3h5.1zM138.1 72.4h4.9zM138.3 72.5h4.7zM138.5 72.6h4.5zM138.7 72.6h4.3zM138.9 72.7h4.1zM139.1 72.8h3.9zM139.3 72.9h3.7zM140 73h3zM140.8 73.1h2.2zM141.6 73.2h1.4zM142.3 73.2h.7z"/>
<path d="M148.9 71h.7zM148.9 71h1.3zM148.9 71.1h1.9zM148.9 71.2h2.6zM148.9 71.3h3.2zM148.9 71.4h3.8zM148.9 71.5h4zM148.9 71.5h4.2zM148.9 71.6h4.3zM148.9 71.7h4.6zM148.9 71.8h4.8zM148.9 71.9h4.9zM148.9 72h5.2zM148.9 72.1h5.4zM148.9 72.1h5.5zM148.9 72.2h5.4zM148.9 72.3h5.2zM148.9 72.4h4.9zM148.9 72.5h4.8zM148.9 72.6h4.6zM148.9 72.6h4.3zM148.9 72.7h4.2zM148.9 72.8h4zM148.9 72.9h3.8zM148.9 73h3.1zM148.9 73.1h2.3zM148.9 73.2h1.6zM148.9 73.2h.8z"/>
</g>
<g fill="#000" stroke="#000" stroke-width=".21">
<path d="M77.7 26.6h.6zM77.8 26.7h1.1zM77.9 26.8h1.7zM77.9 26.8h2.3zM78 26.9h2.8zM78.1 27h3.3zM78.1 27.1h3.9z"/>
<path d="M78.1 27.2h4.5zM78.1 27.3h3.9zM78.1 27.3h3.2zM78 27.4h2.5zM77.9 27.5h1.9zM77.8 27.6h1.3zM77.7 27.7h.7z"/>
<path d="M84.7 27.2h4.5zM85.4 27.3h3.8zM86.1 27.3h3.2zM86.9 27.4h2.5zM87.5 27.5h2zM88.3 27.6h1.3zM89 27.7h.7z"/>
<path d="M89.1 26.6h.6zM88.5 26.7h1.1zM87.8 26.8h1.7zM87.2 26.8h2.2zM86.6 26.9h2.8zM85.9 27h3.4zM85.3 27.1h3.9z"/>
<path d="M161.5 20.8h4.4zM162.1 20.9h3.9zM162.7 21h3.4zM163.4 21.1h2.8zM164 21.2h2.2zM164.6 21.3h1.7zM165.3 21.3h1.1zM165.9 21.4h.6z"/>
<path d="M165.9 20.2h.6zM165.3 20.3h1.1zM164.6 20.4h1.7zM164 20.5h2.2zM163.4 20.6h2.8zM162.7 20.7h3.4zM162.1 20.7h3.9z"/>
<path d="M172.6 20.2h.5zM172.6 20.3h1.1zM172.7 20.4h1.7zM172.7 20.5h2.3zM172.8 20.6h2.8zM172.9 20.7h3.4zM173 20.7h3.9z"/>
<path d="M173 20.8h4.5zM173 20.9h3.9zM172.9 21h3.4zM172.8 21.1h2.8zM172.7 21.2h2.3zM172.7 21.3h1.7zM172.6 21.3h1.1zM172.6 21.4h.5z"/>
<path d="M74.7 56.9h4.5zM75.4 57h3.8zM75.9 57.1h3.4zM76.6 57.1h2.8zM77.2 57.2h2.2zM77.8 57.3h1.7zM78.5 57.4h1.1zM79.1 57.5h.6z"/>
<path d="M79.1 56.3h.6zM78.5 56.4h1.1zM77.8 56.5h1.7zM77.2 56.6h2.2zM76.6 56.6h2.8zM75.9 56.7h3.4zM75.4 56.8h3.8z"/>
<path d="M79.8 56.3h.5zM79.8 56.4h1.1zM79.9 56.5h1.7zM79.9 56.6h2.3zM80 56.6h2.8zM80.1 56.7h3.4zM80.2 56.8h3.9z"/>
<path d="M80.2 56.9h4.5zM80.2 57h3.9zM80.1 57.1h3.4zM80 57.1h2.8zM79.9 57.2h2.3zM79.9 57.3h1.7zM79.8 57.4h1.1zM79.8 57.5h.5z"/>
<path d="M82.6 74.7h4.5zM83.3 74.8h3.9zM83.9 74.8h3.4zM84.6 74.9h2.8zM85.2 75h2.2zM85.8 75.1h1.7zM86.4 75.2h1.1zM87 75.3h.6z"/>
<path d="M87 74.1h.6zM86.4 74.2h1.1zM85.8 74.3h1.7zM85.2 74.3h2.2zM84.6 74.4h2.8zM83.9 74.5h3.4zM83.3 74.6h3.9z"/>
<path d="M107.7 74.1h.6zM107.8 74.2h1.1zM107.9 74.3h1.7zM107.9 74.3h2.3zM107.9 74.4h2.8zM108 74.5h3.4zM108.1 74.6h3.9z"/>
<path d="M108.1 74.7h4.5zM108.1 74.8h3.9zM108 74.8h3.4zM107.9 74.9h2.8zM107.9 75h2.3zM107.9 75.1h1.7zM107.8 75.2h1.1zM107.7 75.3h.6z"/>
<path d="M137.5 72.1h4.5zM138.2 72.2h3.9zM138.8 72.3h3.4zM139.4 72.4h2.8zM140 72.5h2.2zM140.6 72.6h1.7zM141.3 72.6h1.1zM141.9 72.7h.6z"/>
<path d="M141.9 71.5h.6zM141.3 71.6h1.1zM140.6 71.7h1.7zM140 71.8h2.2zM139.4 71.9h2.8zM138.8 72h3.4zM138.2 72.1h3.9z"/>
<path d="M149.5 71.5h.6zM149.6 71.6h1.1zM149.7 71.7h1.7zM149.7 71.8h2.3zM149.8 71.9h2.8zM149.9 72h3.3zM149.9 72.1h3.9z"/>
<path d="M149.9 72.1h4.5zM149.9 72.2h3.9zM149.9 72.3h3.3zM149.8 72.4h2.8zM149.7 72.5h2.3zM149.7 72.6h1.7zM149.6 72.6h1.1zM149.5 72.7h.6z"/>
<path d="M27.9 88.6h4.5zM28.6 88.7h3.9zM29.2 88.8h3.4zM29.9 88.9h2.8zM30.5 89h2.2zM31.1 89.1h1.7zM31.7 89.2h1.2zM32.3 89.2h.6z"/>
<path d="M32.3 88.1h.6zM31.7 88.1h1.2zM31.1 88.2h1.7zM30.5 88.3h2.2zM29.9 88.4h2.8zM29.2 88.5h3.4zM28.6 88.6h3.9z"/>
<path d="M35.5 88.1h.6zM35.6 88.1h1.1zM35.6 88.2h1.7zM35.6 88.3h2.3zM35.7 88.4h2.8zM35.8 88.5h3.4zM35.9 88.6h3.9z"/>
<path d="M35.9 88.6h4.5zM35.9 88.7h3.9zM35.8 88.8h3.4zM35.7 88.9h2.8zM35.6 89h2.3zM35.6 89.1h1.7zM35.6 89.2h1.1zM35.5 89.2h.6z"/>
<path d="M32.9 117.2h4.5zM33.6 117.3h3.9zM34.2 117.3h3.4zM34.9 117.4h2.8zM35.5 117.5h2.2zM36.1 117.6h1.7zM36.7 117.7h1.1zM37.3 117.8h.6z"/>
<path d="M37.3 116.6h.6zM36.7 116.7h1.1zM36.1 116.8h1.7zM35.5 116.8h2.2zM34.9 116.9h2.8zM34.2 117h3.4zM33.6 117.1h3.9z"/>
<path d="M48 116.6h.6zM48.1 116.7h1.1zM48.2 116.8h1.7zM48.2 116.8h2.3zM48.3 116.9h2.8zM48.3 117h3.4zM48.4 117.1h3.9z"/>
<path d="M48.4 117.2h4.5zM48.4 117.3h3.9zM48.3 117.3h3.4zM48.3 117.4h2.8zM48.2 117.5h2.3zM48.2 117.6h1.7zM48.1 117.7h1.1zM48 117.8h.6z"/>
</g>
<text font-size="15.6" x="100" y="270.1">Деталь</text>
<text font-size="10.7" x="86.3" y="288.5">Сталь 10 ГОСТ 1050-2013</text>
<g font-size="7.8">
<text x="165.9" y="18.3">16</text>
<text x="70.7" y="24.6">2</text>
<text x="76.1" y="54.3">10</text>
<text x="142.4" y="69.6">17</text>
<text x="93.8" y="72.1">30</text>
<text x="28.7" y="86.1">12,5</text>
<text x="38.8" y="114.6">20</text>
<text x="173" y="267.5">0,34</text>
<text x="192.9" y="267.5">1:1</text>
</g>
<g font-size="5.4">
<text x="12.8" y="46.9" transform="rotate(-90 12.8 46.9)">Перв. примен.</text>
<text x="12.8" y="103.8" transform="rotate(-90 12.8 103.8)">Справ. !</text>
<text x="12.8" y="176.7" transform="rotate(-90 12.8 176.7)">Подп. и дата</text>
<text x="12.8" y="205.8" transform="rotate(-90 12.8 205.8)">Инв. ! дубл.</text>
<text x="12.8" y="231.6" transform="rotate(-90 12.8 231.6)">Взам. инв. !</text>
<text x="159.1" y="256.8">Лит.</text>
<text x="173.1" y="256.8">Масса</text>
<text x="188" y="256.8">Масштаб</text>
<text x="12.8" y="261.7" transform="rotate(-90 12.8 261.7)">Подп. и дата</text>
<text x="41.2" y="261.8">! докум.</text>
<text x="63.6" y="261.8">Подп.</text>
<text x="21" y="266.8">Разраб.</text>
<text x="21" y="271.8">Пров.</text>
<text x="21" y="276.8">Т.контр.</text>
<text x="156.9" y="276.8">Лист</text>
<text x="177.9" y="276.8">Листов</text>
<text x="198.4" y="276.8">1</text>
<text x="21" y="286.8">Н.контр.</text>
<text x="7.5" y="292.5" transform="rotate(-90 7.5 292.5)">КОМПАС-3Dv22Учебнаяверсия©2023ООО&quot;АСКОН-Системыпроектирования&quot;, Россия. Всеправазащищены.</text>
<text x="12.8" y="290.8" transform="rotate(-90 12.8 290.8)">Инв. ! подл.</text>
<text x="21" y="291.8">Утв.</text>
<text x="8.5" y="296.7">Недлякоммерческогоиспользования</text>
<text x="96" y="296.8">Копировал</text>
<text x="166" y="296.8">Формат</text>
<text x="186" y="296.8">A4</text>
</g>
<g font-size="5.3">
<text x="21.1" y="261.8">Изм.</text>
<text x="28.1" y="261.8">Лист</text>
<text x="76.1" y="261.8">Дата</text>
</g>
</svg>
